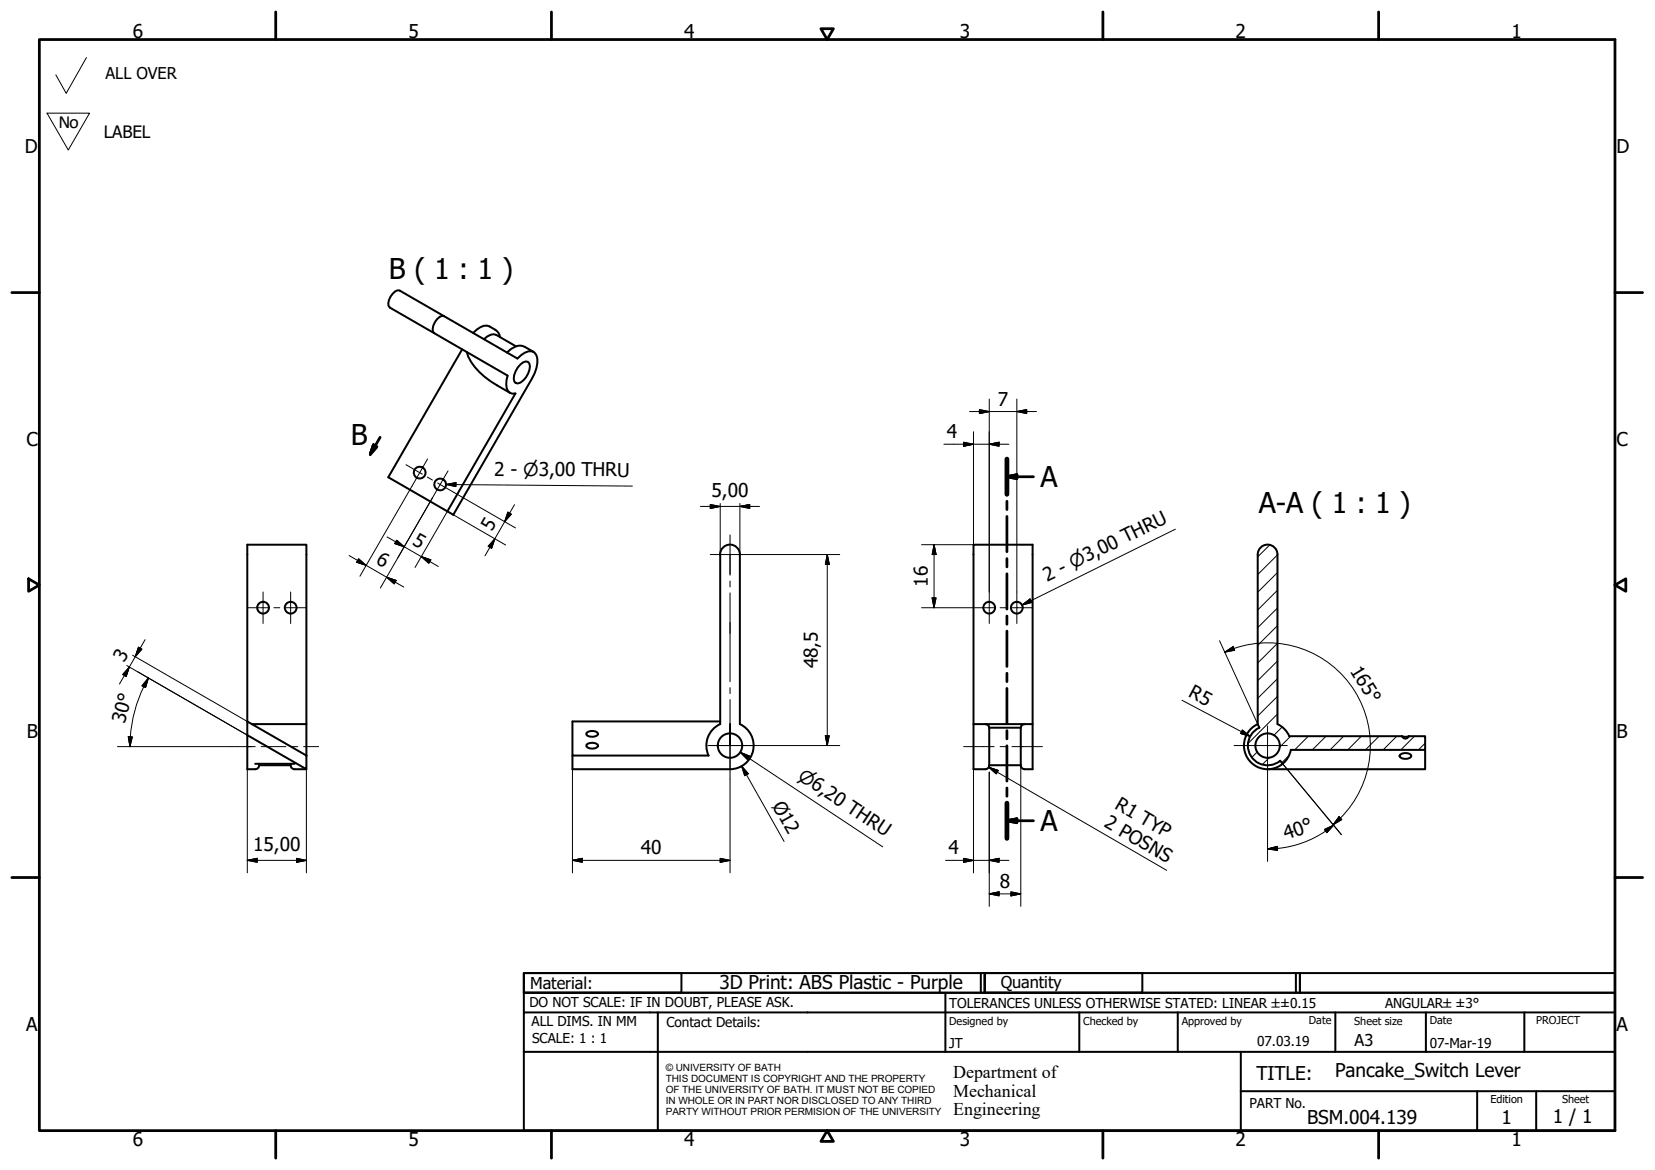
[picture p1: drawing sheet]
<svg xmlns="http://www.w3.org/2000/svg" width="420mm" height="297mm" viewBox="0 0 420 297" stroke-linecap="round" stroke-linejoin="round" font-family="sans-serif">
<!-- layer: Hatch (ISO) -->
<g fill="none" stroke="#000" stroke-width=".25">
<path d="M322.3 138.4l-3 3M324.3 158.8l-5 5M324.3 154.4l-5 4.9M324.3 149.8l-5 5.1M324.3 145.4l-5 5M324.3 140.9l-5 5M324.3 176.8l-5 5M324.3 172.3l-5 5M324.3 167.8l-5 5M324.3 163.3l-5 5M319.2 190.9l-1.4 1.3M322.2 192.3l-1.7 1.8"/>
<path d="M324.3 181.3l-7.4 7.4M325.5 184.6l-2.1 2.1M327.2 191.8l-1.8 1.8M327.7 186.9l-2.9 2.8M332.1 186.9l-3.4 3.5M336.6 186.9l-3.4 3.5M341.1 186.9l-3.4 3.5M345.6 186.9l-3.4 3.5M350.1 186.9l-3.5 3.5M354.6 186.9l-3.5 3.5M359.1 186.9l-3.5 3.5M361.8 188.7l-1.7 1.7"/>
</g>
<!-- layer: Visible (ISO) -->
<g fill="none" stroke="#000" stroke-width=".51">
<path d="M112.7 80.3a2.22 2.22 0 0 0-2.3 1.5 2.23 2.23 0 0 0-.2 2.8M117.3 88.7l-18.7 32.5 15 8.6 17.3-29.9a1.89 1.89 0 0 1-2.4-2.3l.4-2.2-29.9-17.3a2.2 2.2 0 0 1 .1-2.8 2.24 2.24 0 0 1 2.4-1.5l29.9 17.2a4.4 4.4 0 0 1 3.6-1.8 2.46 2.46 0 0 1 1.4 3l-.7 2.5-.6 1.4-20 34.6-1.5-.9M118.5 89.4a15 15 0 0 0 7.7 8.4l3.3 1.9M120.1 84.5a4.1 4.1 0 0 1 4.1-1.6 3.7 3.7 0 0 1 2.8 2.7M122.9 86.1a2.9 2.9 0 0 1 3.1-1.1l5 2.9M132.1 92.5l.7-.5 .7-.2 .5 .1a2.4 2.4 0 0 1 .1 3 4.2 4.2 0 0 1-2.6 2.5l-.6-.2a2.42 2.42 0 0 1 0-2.9zM135.5 89.4a4.7 4.7 0 0 0-4.1-1.6l-1.6 .8-1.1 .9M182.8 140.8a2.51 2.51 0 0 1 2.5-2.5 2.51 2.51 0 0 1 2.5 2.5v43a6 6 0 0 1 3.4 6.8 6 6 0 0 1-5.9 4.7h-40v-3.5M182.8 140.8v43M62.8 186.6v8.7h2a1.01 1.01 0 0 0 1-1M62.8 183.2v-44.9h15v45.5h-13.9M62.8 183.2l15 8.6v3.5l-15-8.7z"/>
<path d="M64.8 193.9h10M65.8 194.3h8M65.8 193.9v.4M73.8 193.9v.4M73.8 194.3a1.01 1.01 0 0 0 1 1h3M77.8 183.8v8M148.9 189.1a2 2 0 0 1 2.9 .2 1.98 1.98 0 0 1-2.9 .2zM148.9 186.1a1.98 1.98 0 0 1 2.9 .2 2 2 0 0 1-2.9 .2zM182.8 183.2h-37.5v8.6h34.6a6 6 0 0 1 2.9-8M247.1 183.8v-45.5h15v45.5M250.1 183.8l.5 .1 .4 .4 .1 .4M250.1 183.8h-3v11.5h3a1.01 1.01 0 0 0 1-1"/>
<path d="M250.1 183.8h10M251.1 184.7v9.6M251.1 184.7h8M251.1 194.3h8M259.1 184.7v9.6M260.1 183.8l-.5 .1-.3 .4-.2 .4M260.1 183.8h2v11.5h-2a1.01 1.01 0 0 1-1-1M319.3 183.8a6 6 0 0 0-2.6 8.7 6 6 0 0 0 8.9 1.4M355.5 191.6a2.33 2.33 0 0 1 2.8 .1v.4a1.98 1.98 0 0 1-3-.2zM355.9 186.9h-28.6l-1-1.6-.9-.8-1.1-.7v-43a2.51 2.51 0 0 0-2.5-2.5 2.51 2.51 0 0 0-2.5 2.5v43l.4 .9a5 5 0 0 0-2.1 7.3 5 5 0 0 0 7.4 1.1l.6 .8M355.9 186.9l.4 .5 .5 .1 .5-.1 .4-.5M355.9 186.9l.6 .2 1.2-.2"/>
<path d="M357.7 186.9h4.1v3.5h-34.1l-.6 1.7-1.5 1.8M361.8 190.4v4.9h-40"/>
<circle cx="106.5" cy="120" r="1.49"/>
<circle cx="111.7" cy="123" r="1.49"/>
<circle cx="66.8" cy="154.3" r="1.49"/>
<circle cx="73.8" cy="154.3" r="1.49"/>
<circle cx="251.1" cy="154.3" r="1.49"/>
<circle cx="258.1" cy="154.3" r="1.49"/>
<circle cx="185.3" cy="189.3" r="3.1"/>
<circle cx="321.8" cy="189.3" r="3.1"/>
</g>
<!-- layer: Section Line (ISO) -->
<g fill="none" stroke="#000" stroke-width=".7">
<path d="M94.8 112.9l.9 .5-1.7 1.9zM96.5 111l-2.5 4.3M255.6 116.6v8.9M255.6 121l2.5-.5v1zM255.6 127.3v2.1M255.6 131.1v9M255.6 121h6.8M255.6 141.8v2.1M255.6 145.7v8.9M255.6 156.4v2.1M255.6 160.2v9M255.6 170.9v2.1"/>
<path d="M255.6 174.8v8.9M255.6 185.5v2.1M255.6 189.3v9M255.6 208.4l2.5-.5v1zM255.6 200.1v2M255.6 203.9v9M255.6 208.4h6.8"/>
</g>
<path d="M255.6 116.6v8.9M255.6 203.9v9" fill="none" stroke="#000" stroke-width="1.2"/>
<path d="M94.8 112.9l-.8 2.4zM94.8 112.9l.9 .5-1.7 1.9zM255.6 121l2.5-.5zM255.6 121l2.5-.5v1zM255.6 208.4l2.5-.5zM255.6 208.4l2.5-.5v1z" fill="#000" stroke="#000" stroke-width=".7"/>
<!-- layer: Border (ISO) -->
<g fill="none" stroke="#000" stroke-width=".7">
<path d="M10 10h400v277h-400zM70 3v7M140 3v7M208.4 7.3h3.2l-1.6 2.7zM280 3v7M350 3v7M3 74.3h7M410 74.3h7M7.3 146.9l2.7 1.6-2.7 1.6zM410 148.5l2.7-1.6v3.2zM3 222.8h7M410 222.8h7"/>
<path d="M70 287v7M140 287v7M210 287l1.6 2.8h-3.2zM280 287v7M350 287v7"/>
</g>
<!-- layer: Title (ISO) -->
<g fill="none" stroke="#000" stroke-width=".51">
<path d="M133 247h40v5h-40zM133 247h117v5h-117zM133 257v-5h277v5M133 257h277v30h-277zM167 257v30M240 252v15M249 247v5M250 247h40v5h-40zM250 247h80v5h-80zM274 257v10M299 257v10M329 247v5"/>
<path d="M330 247h80v5h-80zM339 257v10M362 257v10M387 257v10M133 267h277M315 277h95M315 267v20M375 277v10M390 277v10"/>
</g>
<!-- layer: Sketch Geometry (ISO) -->
<path d="M21.9 14.6l-5.1 9.1-2.6-4.7M11.9 28.7h10.8l-5.4 9.4zM62.8 189.6h2" fill="none" stroke="#000" stroke-width=".25"/>
<!-- layer: Center Mark (ISO) -->
<g fill="none" stroke="#000" stroke-width=".25">
<path d="M108.5 116.5l-3.9 7M113.7 119.5l-4 7M185.3 135.8v10M66.8 150.3v8M73.8 150.3v8M180.3 140.8h10M185.3 140.8v5.2M185.3 147.5v1.5M185.3 150.5v22.6M251.1 150.3v8M258.1 150.3v8M185.3 177.6v11.7v-5.6"/>
<path d="M185.3 174.6v1.5M179.7 189.3h11.2M185.3 184.3v5h-5M185.3 189.3v8.5M193.8 189.3h-8.5v5.6M313.3 189.3h13.5M321.8 184.3v13.5"/>
</g>
<!-- layer: Centerline (ISO) -->
<g fill="none" stroke="#000" stroke-width=".25">
<path d="M103.1 118l4.1 2.4M108.5 121.1l1.3 .8M111.1 122.6l4.1 2.4M62.8 154.3h5.2M69.5 154.3h1.5M72.5 154.3h5.3M247.1 154.3h5.3M253.9 154.3h1.5M256.9 154.3h5.2M58.5 189.6h5.3M66.3 189.6h6.3M74.1 189.6h1.5"/>
<path d="M77.1 189.6h3.8M244.6 189.6h7.8M253.9 189.6h1.5M256.9 189.6h7.7"/>
</g>
<!-- layer: Dimension (ISO) -->
<g fill="none" stroke="#000" stroke-width=".25">
<path d="M239.6 112.8h16.5M244.6 112.3l2.5 .5-2.5 .5zM246.1 104.5h17M247.1 109.6v31.2M248.6 104l2.5 .5-2.5 .5zM251.1 112.8l2.5-.5v1zM251.1 101.3v49M258.1 104.5l2.5-.5v1zM258.1 101.3v49M98.3 136.3l13 7.5M100.7 137.1l1.9 1.7-2.4-.8zM104.6 123.5l-13.2 22.8"/>
<path d="M109.7 126.5l-13.1 22.8M115.2 125l15.7 9M125.6 136.8l-.8 2.4-.9-.5zM128.4 138.4l-14.8-8.6-8.2 14.3M128.9 130l.9 .5-1.7 1.9zM130.6 128.1l-7.5 13M177.8 128.6h15M180.3 128.1l2.5 .5-2.5 .5zM182.8 127.8v12.9M187.8 128.6l2.5-.5v1zM187.8 127.8v12.9M234 138.3h13.1"/>
<path d="M237.1 138.3l.5 2.5h-1zM237.1 138.3v16M88.6 141l13.9 8M91 141.9l2 1.6-2.4-.8zM98.1 146.5l2.5 .9-.5 .8zM107 141.3l2.4 .8-.5 .9zM190.3 140.8h22.9M210 140.8l.5 2.5h-1zM210 140.8v48.5M234 154.3h13.1M236.6 151.8h1l-.5 2.5zM32.2 169l30.6 17.6"/>
<path d="M32.8 169.3l-.8 2.5-.8-.6zM33.7 166.4l29.1 16.8M35.2 164.3l.8 .5-1.7 1.9zM36.8 162.4l-6.5 11.3M37.7 172.1l-.8 2.5-.9-.5zM37.7 172.1a34.9 34.9 0 0 0-4.7 17.5M300.1 177.8l17.3 9.2M309.6 162.7l9.7 21.1M310.9 165.6l2.2-1.4 .3 .9zM313.2 164.6l-2.3 1M313.3 164.6a26.1 26.1 0 0 1 30.6 10.8 26.1 26.1 0 0 1-3.6 32.3M29.8 189.6h28.7"/>
<path d="M32.6 187l1 .1-.6 2.5zM62.8 195.3v26.3M77.8 195.3v26.3M145.3 195.3v26.3M185.3 197.8v23.8M188.3 194.5l1.6 1.9-.8 .5zM188.3 194.5l10.8 19.1M193.8 189.3h19.4M209.5 186.8h1l-.5 2.5zM247.1 195.3v26.3M251 194.8l2.4 .8-.5 .9zM251 194.8l45.2 26.2"/>
<path d="M251.1 194.3v.5M251.1 196v34.1M259.1 194.3v35.8M315.4 185.3l2 1.7-2.5-.8zM321.8 197.8v20.9M325.6 193.9l15 18M62.8 218.4l2.5-.5v1zM62.8 218.4h15M75.3 217.9l2.5 .5-2.5 .5zM145.3 218.4l2.5-.5v1zM145.3 218.4h40M182.8 217.9l2.5 .5-2.5 .5z"/>
<path d="M240.1 218.4h16M244.6 217.9l2.5 .5-2.5 .5zM251.1 218.4l2.5-.5v1zM321.8 215.5l2.5-.6v1zM336.2 210.6l2.3-1.1-1.7 1.9zM336.5 211a26.2 26.2 0 0 1-14.7 4.5M338.5 209.5l-2 1.5M340 207.3l.6 .8-2.1 1.3zM340.3 207.7l-1.8 1.7M251.1 226.9l2.5-.5v1zM251.1 226.9h8M256.6 226.4l2.5 .5-2.5 .5z"/>
</g>
<g fill="#000" stroke="#000" stroke-width=".25">
<path d="M244.6 113.3l2.5-.5zM244.6 112.3l2.5 .5-2.5 .5zM248.6 105l2.5-.5zM248.6 104l2.5 .5-2.5 .5zM251.1 112.8l2.5-.5zM251.1 112.8l2.5-.5v1zM258.1 104.5l2.5-.5zM258.1 104.5l2.5-.5v1zM100.2 138l2.4 .8zM100.7 137.1l1.9 1.7-2.4-.8zM125.6 136.8l-.8 2.4zM125.6 136.8l-.8 2.4-.9-.5z"/>
<path d="M128.9 130l-.8 2.4zM128.9 130l.9 .5-1.7 1.9zM180.3 129.1l2.5-.5zM180.3 128.1l2.5 .5-2.5 .5zM187.8 128.6l2.5-.5zM187.8 128.6l2.5-.5v1zM90.6 142.7l2.4 .8zM91 141.9l2 1.6-2.4-.8zM98.1 146.5l2.5 .9zM98.1 146.5l2.5 .9-.5 .8zM107 141.3l2.4 .8zM107 141.3l2.4 .8-.5 .9z"/>
<path d="M210 140.8l.5 2.5zM210 140.8l.5 2.5h-1zM236.6 151.8l.5 2.5zM236.6 151.8h1l-.5 2.5zM237.1 138.3l.5 2.5zM237.1 138.3l.5 2.5h-1zM32.8 169.3l-.8 2.5zM32.8 169.3l-.8 2.5-.8-.6zM35.2 164.3l-.9 2.4zM35.2 164.3l.8 .5-1.7 1.9zM37.7 172.1l-.8 2.5zM37.7 172.1l-.8 2.5-.9-.5z"/>
<path d="M310.9 165.6l2.2-1.4zM310.9 165.6l2.2-1.4 .3 .9zM32.6 187l.4 2.6zM32.6 187l1 .1-.6 2.5zM188.3 194.5l1.6 1.9zM188.3 194.5l1.6 1.9-.8 .5zM209.5 186.8l.5 2.5zM209.5 186.8h1l-.5 2.5zM251 194.8l2.4 .8zM251 194.8l2.4 .8-.5 .9zM314.9 186.2l2.5 .8zM315.4 185.3l2 1.7-2.5-.8z"/>
<path d="M62.8 218.4l2.5-.5zM62.8 218.4l2.5-.5v1zM75.3 218.9l2.5-.5zM75.3 217.9l2.5 .5-2.5 .5zM145.3 218.4l2.5-.5zM145.3 218.4l2.5-.5v1zM182.8 218.9l2.5-.5zM182.8 217.9l2.5 .5-2.5 .5zM244.6 218.9l2.5-.5zM244.6 217.9l2.5 .5-2.5 .5zM251.1 218.4l2.5-.5zM251.1 218.4l2.5-.5v1z"/>
<path d="M321.8 215.5l2.5-.6zM321.8 215.5l2.5-.6v1zM338.5 209.5l-1.7 1.9zM336.2 210.6l2.3-1.1-1.7 1.9zM340 207.3l-1.5 2.1zM340 207.3l.6 .8-2.1 1.3zM251.1 226.9l2.5-.5zM251.1 226.9l2.5-.5v1zM256.6 227.4l2.5-.5zM256.6 226.4l2.5 .5-2.5 .5z"/>
</g>
<!-- layer: Symbol (ISO) -->
<path d="M113.2 123l2.6-.5-.1 1zM113.2 123l47.3 .4M298.4 134.4l-38.9 19.2M259.5 153.6l2-1.5 .4 .9zM187.9 191l2.4 1-.6 .8zM187.9 191l36.2 24" fill="none" stroke="#000" stroke-width=".25"/>
<path d="M113.2 123l2.6-.5zM113.2 123l2.6-.5-.1 1zM259.5 153.6l2-1.5zM259.5 153.6l2-1.5 .4 .9zM187.9 191l2.4 1zM187.9 191l2.4 1-.6 .8z" fill="#000" stroke="#000" stroke-width=".25"/>
<g font-size="7.3">
<text x="98.7" y="70.8">B ( 1 : 1 )</text>
<text x="89.1" y="112.9">B</text>
<text x="264.1" y="123.7">A</text>
<text x="319.6" y="130.3">A-A ( 1 : 1 )</text>
<text x="264.1" y="211">A</text>
</g>
<g font-size="4.8">
<text x="33.7" y="9.6">6</text>
<text x="103.7" y="9.6">5</text>
<text x="173.7" y="9.6">4</text>
<text x="243.7" y="9.6">3</text>
<text x="313.7" y="9.6">2</text>
<text x="383.7" y="9.6">1</text>
<text x="6.3" y="38.9">D</text>
<text x="410.4" y="38.9">D</text>
<text x="253.3" y="103">7</text>
<text x="6.7" y="113.2">C</text>
<text x="240.4" y="111.3">4</text>
<text x="410.4" y="113.2">C</text>
<text x="125.5" y="120.7">2 - ⌀3,00 THRU</text>
<text x="180.7" y="126.2">5,00</text>
<text x="124.8" y="135" transform="rotate(-60 124.8 135)">5</text>
<text x="95.2" y="143" transform="rotate(30 95.2 143)">6</text>
<text x="104.4" y="138" transform="rotate(30 104.4 138)">5</text>
<text x="235.5" y="148.9" transform="rotate(-90 235.5 148.9)">16</text>
<text x="265.9" y="147.8" transform="rotate(-26 265.9 147.8)">2 - ⌀3,00 THRU</text>
<text x="31.5" y="168.4" transform="rotate(-60 31.5 168.4)">3</text>
<text x="207.6" y="169.7" transform="rotate(-90 207.6 169.7)">48,5</text>
<text x="342.6" y="170.3" transform="rotate(58 342.6 170.3)">165°</text>
<text x="301.5" y="176.7" transform="rotate(28 301.5 176.7)">R5</text>
<text x="31.7" y="183.8" transform="rotate(-75 31.7 183.8)">30°</text>
<text x="6.8" y="187.4">B</text>
<text x="410.4" y="187.4">B</text>
<text x="196" y="204.5" transform="rotate(61 196 204.5)">Ø12</text>
<text x="280.1" y="209.8" transform="rotate(30 280.1 209.8)">2 POSNS</text>
<text x="282.8" y="205.1" transform="rotate(30 282.8 205.1)">R1 TYP</text>
<text x="326.5" y="213.4" transform="rotate(-20 326.5 213.4)">40°</text>
<text x="64.3" y="216">15,00</text>
<text x="162.7" y="216.8">40</text>
<text x="240.8" y="216.9">4</text>
<text x="253.8" y="225.3">8</text>
<text x="182.6" y="251">3D Print: ABS Plastic - Purple</text>
<text x="6.7" y="261.7">A</text>
<text x="410.4" y="261.7">A</text>
<text x="319" y="274.2">TITLE:</text>
<text x="338.9" y="273.5">Pancake_Switch Lever</text>
<text x="331.9" y="285.3">BSM.004.139</text>
<text x="381.2" y="285.3">1</text>
<text x="394.2" y="285">1 / 1</text>
<text x="33.7" y="291">6</text>
<text x="103.7" y="290.9">5</text>
<text x="173.7" y="290.9">4</text>
<text x="243.7" y="291">3</text>
<text x="313.7" y="291">2</text>
<text x="383.7" y="290.9">1</text>
</g>
<text font-size="4.7" x="14.8" y="32.5">No</text>
<g font-size="4.6">
<text x="202.3" y="197.7" transform="rotate(34 202.3 197.7)">⌀6,20 THRU</text>
<text x="242" y="273.7">Department of</text>
<text x="242" y="278.4">Mechanical</text>
<text x="242" y="283.2">Engineering</text>
</g>
<text font-size="4.3" x="26.3" y="35">LABEL</text>
<g font-size="4.1">
<text x="26.8" y="20.1">ALL OVER</text>
<text x="134.6" y="251.1">Material:</text>
<text x="254" y="250.8">Quantity</text>
<text x="343.9" y="265.6">A3</text>
</g>
<g font-size="3.5">
<text x="134.4" y="255.6">DO NOT SCALE: IF IN DOUBT, PLEASE ASK.</text>
<text x="241" y="256">TOLERANCES UNLESS OTHERWISE STATED: LINEAR ±±0.15</text>
<text x="351.6" y="256">ANGULAR±±3°</text>
<text x="134.9" y="260.6">ALL DIMS. IN MM</text>
<text x="169.2" y="260.6">Contact Details:</text>
<text x="135.1" y="264.8">SCALE: 1 : 1</text>
<text x="241" y="266">JT</text>
<text x="319.2" y="265.5">07.03.19</text>
<text x="363" y="266">07-Mar-19</text>
<text x="317.2" y="281.2">PART No.</text>
</g>
<g font-size="2.8">
<text x="241" y="260.1">Designed by</text>
<text x="275" y="260.1">Checked by</text>
<text x="300" y="260.1">Approved by</text>
<text x="332.3" y="260">Date</text>
<text x="343.8" y="260.1">Sheet size</text>
<text x="363" y="260">Date</text>
<text x="390" y="260.1">PROJECT</text>
<text x="378.4" y="280.1">Edition</text>
<text x="396.6" y="280.1">Sheet</text>
</g>
<g font-size="2.5">
<text x="169" y="271.9">© UNIVERSITY OF BATH</text>
<text x="169" y="274.7">THIS DOCUMENT IS COPYRIGHT AND THE PROPERTY</text>
<text x="169" y="277.5">OF THE UNIVERSITY OF BATH. IT MUST NOT BE COPIED</text>
<text x="169" y="280.4">IN WHOLE OR IN PART NOR DISCLOSED TO ANY THIRD</text>
<text x="169" y="283.2">PARTY WITHOUT PRIOR PERMISION OF THE UNIVERSITY</text>
</g>
</svg>
